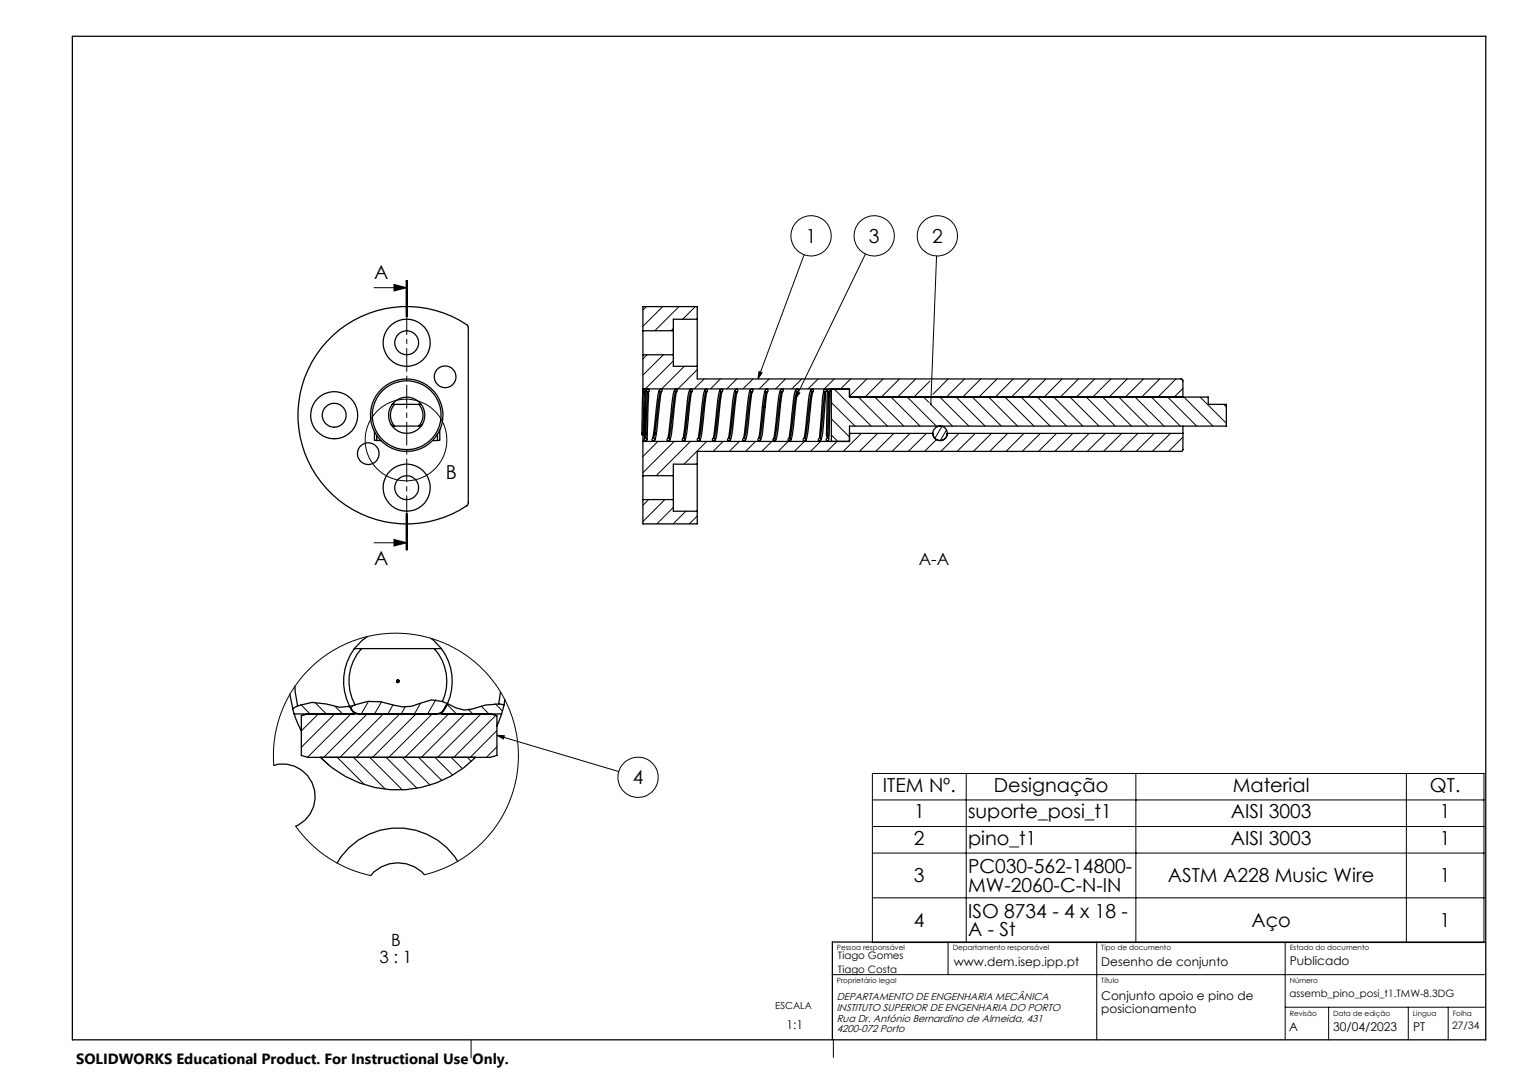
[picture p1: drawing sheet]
<svg xmlns="http://www.w3.org/2000/svg" width="420mm" height="297mm" viewBox="0 0 420 297" stroke-linecap="round" stroke-linejoin="round" font-family="sans-serif">
<g fill="none" stroke="#000" stroke-width=".35">
<path d="M20 10h390v277h-390zM90.2 94.3a29.7 29.7 0 0 1 38.9-4.3v49.3a29.9 29.9 0 0 1-39.6-5.1 29.9 29.9 0 0 1 .7-39.9zM177.4 91.3v6.6M177.4 97.9h8.4M177.4 91.3h8.4M177.4 97.9v9.4M185.8 91.3v6.6M185.8 97.9v3.2h6.6M192.4 88.1v13M192.4 88.1v-3.5h-15v6.7M192.4 88.1h-6.6v3.2M103.3 119.2v2.3l.7 .1"/>
<path d="M107.9 117.1l.9 .5h6.9l.5-.1 .4-.4M107.9 117.1a5 5 0 0 0 8.7 0M108.2 111.6a5.1 5.1 0 0 0-.3 5.5M108.2 111.6a5 5 0 0 1 8 0M108.2 117.6h.5M108.2 111.6h7.4M108.9 111.6a4.5 4.5 0 0 0 0 6M115.6 111.6a4.4 4.4 0 0 1 0 6M115.6 111.6h.6M116.2 111.6a5 5 0 0 1 .4 5.5M120.7 119.9v1.7M121.4 118.7v2.8l-.7 .1"/>
<path d="M177.4 107.3v.9M177.4 107.3h57v2.3h99v2h5v6h-104v4.2h-57M177.5 108.1l-.4 11.8M177.8 108.2l-.3 11.4M177.9 119.9v1.1M177.9 107.5h.1M178 108.5l-.1 11.4M178.2 119.6v1.4M178.2 119.6l-.3 .3M178.2 119.6l.4 .3M178.4 108l-.2 1.6-.3 10.3M178.6 119.9l-.1 1.4"/>
<path d="M178.8 108.2l-.6 11.4M178.9 108.4l-.3 11.5M178.9 107.5h.1M180.7 119.6l-.3 .1-.3 1.3M180.7 119.6l.4 .3M180.7 119.6l-.3 1.2M181.1 119.9l-.5 1.7M182.1 107.6a3.7 3.7 0 0 0-.7 2.7l-1.1 9.6M182.4 108.2a25.8 25.8 0 0 0-1.2 7.6l-.5 3.8M182.5 108.2l-1.4 11.7M182.5 107.5h.1M186.2 107.7a52.6 52.6 0 0 0-1.4 9.8l-.5 3.5"/>
<path d="M186.3 108.5l-1 7.9a10.6 10.6 0 0 1-.9 4.6M186.5 108.2l-.1 .2M186.7 108.2l-1 7.5a15.3 15.3 0 0 1-1 5.9M186.7 107.5h.1M190.4 107.7a29.4 29.4 0 0 0-1.2 7.9l-.7 5.3M190.6 108.2v.2M190.7 108.2a29.5 29.5 0 0 0-1.2 7.7 12.5 12.5 0 0 1-.9 5.1M190.8 108.3l-.8 6.5a26 26 0 0 1-1.1 6.8h-.1M190.9 108.2h.1M190.9 107.5h-.1M192.4 101.1v3.5h133.5l.5 .4v4.6M194.5 107.7l-.5 1.8-1.3 11.4"/>
<path d="M194.7 108.2v.1M194.9 108.2a39.9 39.9 0 0 0-1.4 9.3l-.2 1.8-.5 1.7M195 108.3l-.9 7.4a17.5 17.5 0 0 1-1.1 5.9M195 107.5h.1M195 108.2h.1M198.8 107.6a32.8 32.8 0 0 0-1.4 8.8l-.5 4.5M198.9 108.2v.2M199 108.2l-.6 2.5-.4 4.2a19.2 19.2 0 0 1-1 6.1M199.2 108.2l-1.4 11.5-.5 1.8M199.2 107.5h.1M202.9 107.7a29.4 29.4 0 0 0-1.2 7.9l-.7 5.4M203.2 108.2a43.1 43.1 0 0 0-1.3 9.5l-.4 2.4-.3 .9"/>
<path d="M203.3 108.3l-.8 6.5a24.6 24.6 0 0 1-1.1 6.8M203.3 107.5h.1M203.4 108.2h.1M207 107.7l-.4 1.8-1.4 11.4M207.3 108.2v.2M207.4 108.2a51.5 51.5 0 0 0-1.4 10l-.3 1.6-.4 1.2M207.5 108.2l-.9 7.5a15.3 15.3 0 0 1-1 5.9M207.5 107.5h.1M210.4 112.2l-1.1 8.8M210.4 112.2l.4 .2M210.8 112.4l-.4 3.3a16.5 16.5 0 0 1-.9 5.3M211.1 112.2l-.3 .2"/>
<path d="M211.2 107.7l-.5 1.6-.3 3M211.6 108.2l-.4 .8-.4 3.4M211.7 108.2l-.7 6a22.6 22.6 0 0 1-1.2 7.4M211.7 107.5h.1M215.5 107.6a18.3 18.3 0 0 0-1.2 6.8l-.8 6.6M215.8 108.2l-.1 .1a80.5 80.5 0 0 0-1.6 11.6l-.3 .9M215.9 108.2l-.8 6.3a29.5 29.5 0 0 1-1.1 7M215.9 107.5h.1M219.7 107.6a20.8 20.8 0 0 0-1.2 6.8l-.8 6.6M219.9 108.2a33.5 33.5 0 0 0-1.2 8.7l-.5 3.3-.4 .8M220.1 108.2l-1.4 11.5-.5 1.8M220.1 107.5h.1"/>
<path d="M223.8 107.7a31 31 0 0 0-1.2 7.9l-.7 5.4M223.9 108.5l-.5 2.5-.5 5.4a11.1 11.1 0 0 1-.9 4.6M224.1 108.2l-.1 .2M224.2 107.5h.1M224.3 108.2l-.9 6.6a26 26 0 0 1-1.1 6.8M227.3 108l-.3 2-.8 10.7M227.7 108.2l-.7 6.3a23.6 23.6 0 0 1-.8 6.5M227.7 108.5l.1 .7-.6 8.1-.3 2.9-.3 1.1M228.4 108l-.3 10.9 .1 1.7M228.7 108.2l-.3 12.8M228.9 107.5h.1M229 108.3l-.2 10.7-.2 2.1"/>
<path d="M229.4 107.3v14.5M234.4 119.6h23a1.99 1.99 0 0 0 2 2 1.99 1.99 0 0 0 2-2h65M326.4 117.6v2M326.4 119.6v4.6l-.4 .4h-133.6v3.5M104 120.3v1.3M104 121.6h1.1M119.4 121.6h1.3M177.4 120.1v1.7M177.4 131.3v6.6M177.4 137.9h8.4M177.4 131.3h8.4M177.4 137.9v6.7h15v-3.5"/>
<path d="M177.4 121.8v9.5M180.3 120.9v.1M184.3 121.7h.1M185.8 131.3v6.6M185.8 137.9v3.2h6.6M188.5 121.7h.1M188.5 121h.1M188.7 120.9l.1 .1M192.4 128.1v13M192.4 128.1h-6.6v3.2M192.7 121.7h.1M192.7 121h.1"/>
<path d="M192.9 120.9v.1M196.8 121.7h.1M196.8 121h.1M201 121.7h.1M201.2 121a.37 .37 0 0 1 .3 .4 .37 .37 0 0 1-.3 .3M201.2 121a.37 .37 0 0 0-.4 .4 .37 .37 0 0 0 .4 .3M201.3 120.9v.1M201.3 121.6l-.1 .1M205.2 121.7h.1M205.2 121h.1M209.3 121.7h.1M209.7 120.8l-.1 .2"/>
<path d="M213.5 121.7h.1M213.7 120.9v.1M217.7 121.7h.1M221.9 121.7h.1M226 121.7h.1M228.2 121.7h.1M97.8 179a15.2 15.2 0 0 0-1.3 16M97.8 179h22.1M99.7 179a13.5 13.5 0 0 0-1.7 15.6M101.4 175.7l-1.5 1.1-2.1 2.2M118.9 176.2l.8 .6 2.1 2.2M119.9 179a13.5 13.5 0 0 1 2.2 14.6"/>
<path d="M119.9 179h1.9M121.8 179a15.1 15.1 0 0 1 1.7 15.2M80 191.6l.8 4M80.8 195.6l.4 1.5M81.2 197.1l1.9 4.7M81.2 197.1h57.2M81.4 189.4l.7 5.4M82.1 194.8l-1.3 .8M82.1 194.8l3.9-.9 4 .4 3.7 .9 2.8-.2M85 197.1l-1.9 .5v10.9l1.9 .6h50.3l1.8-.6v-10.9l-1.8-.5M96.5 195a3.5 3.5 0 0 0 2.9 2.1M96.5 195l1.3 2.1"/>
<path d="M98 194.6l-1.5 .4M122.1 193.6l-3-.4-5.5 1.7-2.5 .2-6-1.4-3.6-.1-3.5 1M122.1 193.6l1.4 .6M123.5 194.2a4 4 0 0 1-3.3 2.9M123.5 194.2l2.3 1.2 2.3 .6 2.3-.3 3.5-1.1 3.7-.3M123.5 194.2l-1.7 2.9M137.6 194.3l1.5 .3M138.1 191l-.5 3.3M138.4 197.1l-1.3 3.3M139.1 194.6l-.7 2.5M139.3 193.1l-.2 1.5M75.6 211.3a8.9 8.9 0 0 1 10.8 5.5 8.9 8.9 0 0 1-4.8 11.2"/>
<path d="M88.4 209.1a30 30 0 0 0 42.8 0M126.3 237.8a19.3 19.3 0 0 0-33.3 .4M117.1 241.4a9.7 9.7 0 0 0-14.8 .2M409.6 260h-179.9v27"/>
<circle cx="112.2" cy="94.6" r="3.3"/>
<circle cx="112.2" cy="94.6" r="6.5"/>
<circle cx="92.2" cy="114.6" r="6.5"/>
<circle cx="92.2" cy="114.6" r="3.3"/>
<circle cx="112.2" cy="114.6" r="9.5"/>
<circle cx="112.2" cy="114.6" r="10"/>
<circle cx="122.8" cy="104" r="3"/>
<circle cx="177.5" cy="119.9" r=".35"/>
<circle cx="177.8" cy="107.9" r=".38"/>
<circle cx="178.8" cy="107.9" r=".38"/>
<circle cx="182.4" cy="107.9" r=".38"/>
<circle cx="186.5" cy="107.9" r=".38"/>
<circle cx="190.7" cy="107.9" r=".37"/>
<circle cx="194.9" cy="107.9" r=".38"/>
<circle cx="199" cy="107.9" r=".38"/>
<circle cx="203.2" cy="107.9" r=".38"/>
<circle cx="207.4" cy="107.9" r=".38"/>
<circle cx="211.6" cy="107.9" r=".38"/>
<circle cx="215.8" cy="107.9" r=".38"/>
<circle cx="219.9" cy="107.9" r=".38"/>
<circle cx="224.1" cy="107.9" r=".37"/>
<circle cx="227.7" cy="107.9" r=".38"/>
<circle cx="228.7" cy="107.9" r=".37"/>
<circle cx="259.4" cy="119.6" r="2.01"/>
<circle cx="101.6" cy="125.2" r="3"/>
<circle cx="112.2" cy="134.6" r="6.5"/>
<circle cx="112.2" cy="134.6" r="3.3"/>
<circle cx="178.1" cy="121.4" r=".38"/>
<circle cx="180.3" cy="121.4" r=".37"/>
<circle cx="184.4" cy="121.4" r=".38"/>
<circle cx="188.6" cy="121.4" r=".38"/>
<circle cx="192.8" cy="121.4" r=".38"/>
<circle cx="196.9" cy="121.4" r=".38"/>
<circle cx="205.3" cy="121.4" r=".38"/>
<circle cx="209.5" cy="121.4" r=".37"/>
<circle cx="213.7" cy="121.4" r=".38"/>
<circle cx="217.8" cy="121.4" r=".38"/>
<circle cx="222" cy="121.4" r=".38"/>
<circle cx="226.2" cy="121.4" r=".37"/>
<circle cx="228.3" cy="121.4" r=".38"/>
</g>
<g fill="none" stroke="#000" stroke-width=".28">
<path d="M103.2 79.4h9M108.7 78.5l3.5 .9-3.5 .9zM112.1 77.4v10M112.2 77.4v10M112.4 77.4v10M221.9 70.3l-12.7 34.3M238.8 70.1l-19.4 40M258.4 70.7l-1.5 40.8M178.4 84.6l-1 1M178.6 97.9l-1.2 1.2M182.9 84.6l-5.5 5.5M183.1 97.9l-5.7 5.6"/>
<path d="M185.8 90.7l-.6 .6M185.8 99.6l-7.7 7.7M187.4 84.6l-6.7 6.7M191.9 84.6l-3.5 3.5M177.9 107.5l-.5 .5M186.8 107.6l-.5 .6M188.8 101.1l-6.2 6.2M191.1 107.8l-.4 .4M192.4 102l-5.3 5.3M194.3 104.6l-2.7 2.7M198.8 104.6l-2.7 2.7M203.3 104.6l-2.7 2.7"/>
<path d="M207.8 104.6l-2.8 2.7M209.4 102.6l.9 .3-1.1 1.7zM212.3 104.6l-2.8 2.7M216.8 104.6l-2.8 2.7M219.9 108.1l.8 .4-1.3 1.6zM221.3 104.6l-2.8 2.7M225.7 104.6l-2.7 2.7M229.4 115.6l5 5M229.4 111.1l6.5 6.5M230.2 107.3l10.2 10.3M230.2 104.6l-2.7 2.7M234.7 104.6l-2.7 2.7"/>
<path d="M236.9 109.6l8 8M237.7 119.6l-5 5M239.2 104.6l-4.8 4.8M241.4 109.6l8 8M242.2 119.6l-5 5M243.7 104.6l-5 5M245.9 109.6l8 8M246.7 119.6l-5 5M248.2 104.6l-5 5M250.4 109.6l8 8M251.1 119.6l-4.9 5M252.7 104.6l-5 5"/>
<path d="M254.9 109.6l1.5 1.5M255.7 119.6l-5.1 5M256.6 105.2l-4.4 4.4M256.8 111.5l6.1 6.1M259.4 109.6l8 8M259.9 117.7l-1.9 3.3M261.2 118.7l-1.7 2.9M261.7 104.6l-4.2 4.2M263.8 109.6l8.1 8M264.6 119.6l-5 5M266.2 104.6l-5 5M268.3 109.6l8 8"/>
<path d="M269.1 119.6l-5 5M270.7 104.6l-5.1 5M272.8 109.6l8 8M273.6 119.6l-5 5M275.1 104.6l-5 5M277.3 109.6l8 8M278.1 119.6l-5 5M279.6 104.6l-5 5M281.8 109.6l8 8M282.6 119.6l-5 5M284.1 104.6l-5 5M286.3 109.6l8 8"/>
<path d="M287.1 119.6l-5 5M288.6 104.6l-5 5M290.8 109.6l8 8M291.6 119.6l-5 5M293.1 104.6l-5 5M295.3 109.6l8 8M296.1 119.6l-5 5M297.6 104.6l-5 5M299.8 109.6l8 8M300.6 119.6l-5 5M302.1 104.6l-5 5M304.3 109.6l7.9 8"/>
<path d="M305 119.6l-5 5M306.6 104.6l-5 5M308.8 109.6l8 8M309.5 119.6l-5 5M311 104.6l-4.9 5M313.2 109.6l8 8M314 119.6l-5 5M315.6 104.6l-5 5M317.7 109.6l8 8M318.5 119.6l-5 5M320 104.6l-5 5M322.2 109.6l8 8"/>
<path d="M323 119.6l-5 5M324.5 104.6l-5 5M326.4 107.2l-2.4 2.4M326.7 109.6l8 8M331.2 109.6l7.2 7.2M337.7 111.6l.7 .8M179 137.9l-1.6 1.6M181.5 121.8l-4.1 4.2M183.5 137.9l-6.1 6.1M185.8 131.1l-.2 .2M186.1 121.8l-8.7 8.7M190.5 121.8l-9.4 9.5"/>
<path d="M195 121.8l-6.2 6.3M199.5 121.8l-2.7 2.8M204 121.8l-2.7 2.8M208.5 121.8l-2.8 2.8M213 121.8l-2.8 2.8M213.8 121l-.5 .5M217.5 121.8l-2.8 2.8M218.2 121.2l-.5 .5M222 121.8l-2.8 2.8M226.4 121.8l-2.7 2.8M229.4 120.1l1.8 1.7M231 121.8l-2.8 2.8"/>
<path d="M258.4 121.4l-3.3 3.2M326.4 120.7l-3.9 3.9M103.2 149.8h9M108.7 148.9l3.5 .9-3.5 .9zM112.1 141.8v10M112.2 141.8v10M112.4 141.8v10zM185.8 140l-4.5 4.6M189.3 141.1l-3.6 3.5M192.4 142.4l-2.1 2.2M83 194.5l2.5 2.6M86.9 193.8l3.1 3.3"/>
<path d="M87.8 197.1l-4.7 4.7M92.4 197.1l-9.3 9.2M92.5 195l2 2.1M96.8 197.1l-11.9 11.9M97.3 194.8l-.5 .8M101.3 197.1l-12 12M101.7 193.6l-2 3.5M105.3 193.7l-1.9 3.4M105.8 197.1l-12 12M108.4 194.6l-1.4 2.5M109.3 188h1M109.4 187.7l.7 .7"/>
<path d="M109.8 187.5v1.1M110.1 187.7l-.7 .7M110.3 197.1l-12 12M111.8 195.2l-1.1 1.9M114.8 197.1l-12 12M116.1 194.1l-1.7 3M119.3 197.1l-12 12M120.3 193.1l-2.3 4M123.3 194.2l-1.2 2.2M123.4 194.4l2.6 2.7M123.8 197.1l-12 12M128.3 197.1l-12 12"/>
<path d="M129.3 195.9l1.2 1.2M132.8 197.1l-12 12M132.8 194.9l2.1 2.2M136.7 194.3l1.9 1.9M136.8 197.5l-11.6 11.6M75.6 211.3l-.1-4.8 .6-4.6 1.1-4.1 2-4.8 2.2-3.6 3.1-3.8 3.3-3.2 4-2.8 4.1-2.1 4.5-1.6 4.5-.9 4.8-.2 4.4 .3 5.6 1.3 3.9 1.6 5.1 2.9 3.6 2.9 3 3.2 2.5 3.5 2.6 4.9 1.6 4.6 .9 5.3 .1 5.1-.5 4.6-1.1 4.1-2.2 5.2-2.1 3.4-3.1 3.9-3.7 3.5-4.4 2.9-3.6 1.8-5.2 1.6M88.6 209.1l2.1 2.1M93.1 209.1l7.5 7.5M97.5 209.1l8.9 8.7M102 209.1l9 8.9M106.5 209.1l8.6 8.5M111 209.1l7.7 7.6"/>
<path d="M115.5 209.1l6.5 6.4M120 209.1l4.9 4.9M124.5 209.1l3.1 3.1M129 209.1l1.1 1M137.1 202.9l33.6 10.1M137.1 201.6l-7.3 7.5M137.1 206.1l-2.9 3M137.1 202.9l2.1 .2-.3 .9zM240.7 213.5h168.8v46.7h-168.8zM266.6 213.5v46.7M313.4 213.5v46.7M388.1 213.5v46.7"/>
<path d="M81.6 228l2 2.6 2.6 2.7 4.3 3.4 3.2 1.9 2.8 1.3 3.2 1.1 2.6 .6M240.7 220.8h168.8M240.7 228.1h168.8M240.7 235.5h168.8M240.7 247.8h168.8M229.6 269h180M261.6 260v9M302.6 260v27M354.6 260v27M354.6 278h55M366.6 278v9M388.6 278v9"/>
<path d="M399.6 278v9M130 287v5M230 286.9v5"/>
<circle cx="223.8" cy="65.1" r="5.6"/>
<circle cx="241.2" cy="65.1" r="5.6"/>
<circle cx="258.7" cy="65.1" r="5.6"/>
<circle cx="112" cy="121.5" r="11.3"/>
<circle cx="176.1" cy="214.6" r="5.6"/>
</g>
<path d="M112.2 77.4v74.4" fill="none" stroke="#000" stroke-width=".28" stroke-dasharray="6.3 1.3 1.3 1.3" stroke-dashoffset="1.5"/>
<g fill="#000">
<path d="M108.7 78.5l3.5 .9-3.5 .9zM108.7 148.9l3.5 .9-3.5 .9z"/>
<path d="M209.4 102.6l.9 .3-1.1 1.7zM256.6 111.4v.4h.3v-.3v.3a.3 .3 0 0 0 .2-.4 .3 .3 0 0 0-.5 0zM219.9 108.1l.8 .4-1.3 1.6zM137.1 202.9l2.1 .2-.3 .9z"/>
</g>
<g font-size="5.3">
<text x="222.4" y="67">1</text>
<text x="239.8" y="67">3</text>
<text x="257.2" y="67">2</text>
<text x="103.2" y="77">A</text>
<text x="123.1" y="132.1">B</text>
<text x="103.2" y="155.8">A</text>
<text x="174.6" y="216.4">4</text>
<text x="243.7" y="218.6">ITEM Nº.</text>
<text x="274.2" y="218.6">Designação</text>
<text x="340.2" y="218.6">Material</text>
<text x="394.6" y="218.6">QT.</text>
<text x="252.2" y="225.9">1</text>
<text x="267.1" y="225.9">suporte_posi_t1</text>
<text x="339.6" y="225.9">AISI 3003</text>
<text x="397.3" y="225.9">1</text>
<text x="252.2" y="233.2">2</text>
<text x="267.1" y="233.2">pino_t1</text>
<text x="339.6" y="233.2">AISI 3003</text>
<text x="397.3" y="233.2">1</text>
<text x="252.2" y="243.6">3</text>
<text x="267.1" y="241">PC030-562-14800-</text>
<text x="322.3" y="243.6">ASTM A228 Music Wire</text>
<text x="397.3" y="243.6">1</text>
<text x="267.1" y="246.1">MW-2060-C-N-IN</text>
<text x="252.2" y="255.9">4</text>
<text x="267.1" y="253.3">ISO 8734 - 4 x 18 -</text>
<text x="345.3" y="255.9">Aço</text>
<text x="397.3" y="255.9">1</text>
<text x="267.1" y="258.5">A - St</text>
</g>
<g font-size="4.7">
<text x="253.5" y="155.9">A-A</text>
<text x="107.9" y="261.2">B</text>
<text x="104.7" y="265.7">3 : 1</text>
</g>
<text font-size="4.1" x="21" y="293.7">SOLIDWORKS Educational Product. For Instructional Use Only.</text>
<g font-size="3.3">
<text x="263.2" y="266.5">www.dem.isep.ipp.pt</text>
<text x="303.9" y="266.5">Desenho de conjunto</text>
<text x="355.9" y="266.5">Publicado</text>
<text x="303.9" y="276.1">Conjunto apoio e pino de</text>
<text x="303.9" y="279.6">posicionamento</text>
<text x="217" y="283.9">1:1</text>
<text x="355.8" y="284.7">A</text>
<text x="367.9" y="284.7">30/04/2023</text>
<text x="390" y="284.7">PT</text>
</g>
<g font-size="2.8">
<text x="231.2" y="264.6">Tiago Gomes</text>
<text x="231.2" y="268.5">Tiago Costa</text>
<text x="230.9" y="276">DEPARTAMENTO DE ENGENHARIA MECÂNICA</text>
<text x="355.9" y="275.2">assemb_pino_posi_t1.TMW-8.3DG</text>
<text x="230.9" y="282">Rua Dr. António Bernardino de Almeida, 431</text>
<text x="230.9" y="279">INSTITUTO SUPERIOR DE ENGENHARIA DO PORTO</text>
<text x="230.9" y="285">4200-072 Porto</text>
<text x="400.8" y="284.1">27/34</text>
</g>
<text font-size="2.7" x="213.9" y="278.6">ESCALA</text>
<g font-size="2">
<text x="230.9" y="262.3">Pessoa responsável</text>
<text x="262.9" y="262.3">Departamento responsável</text>
<text x="303.9" y="262.3">Tipo de documento</text>
<text x="355.9" y="262.1">Estado do documento</text>
<text x="230.9" y="271.3">Proprietário legal</text>
<text x="303.9" y="271.3">Título</text>
<text x="355.9" y="271.3">Número</text>
<text x="355.9" y="280.3">Revisão</text>
<text x="367.9" y="280.3">Data de edição</text>
<text x="389.9" y="280.3">Lingua</text>
<text x="400.9" y="280.3">Folha</text>
</g>
</svg>
